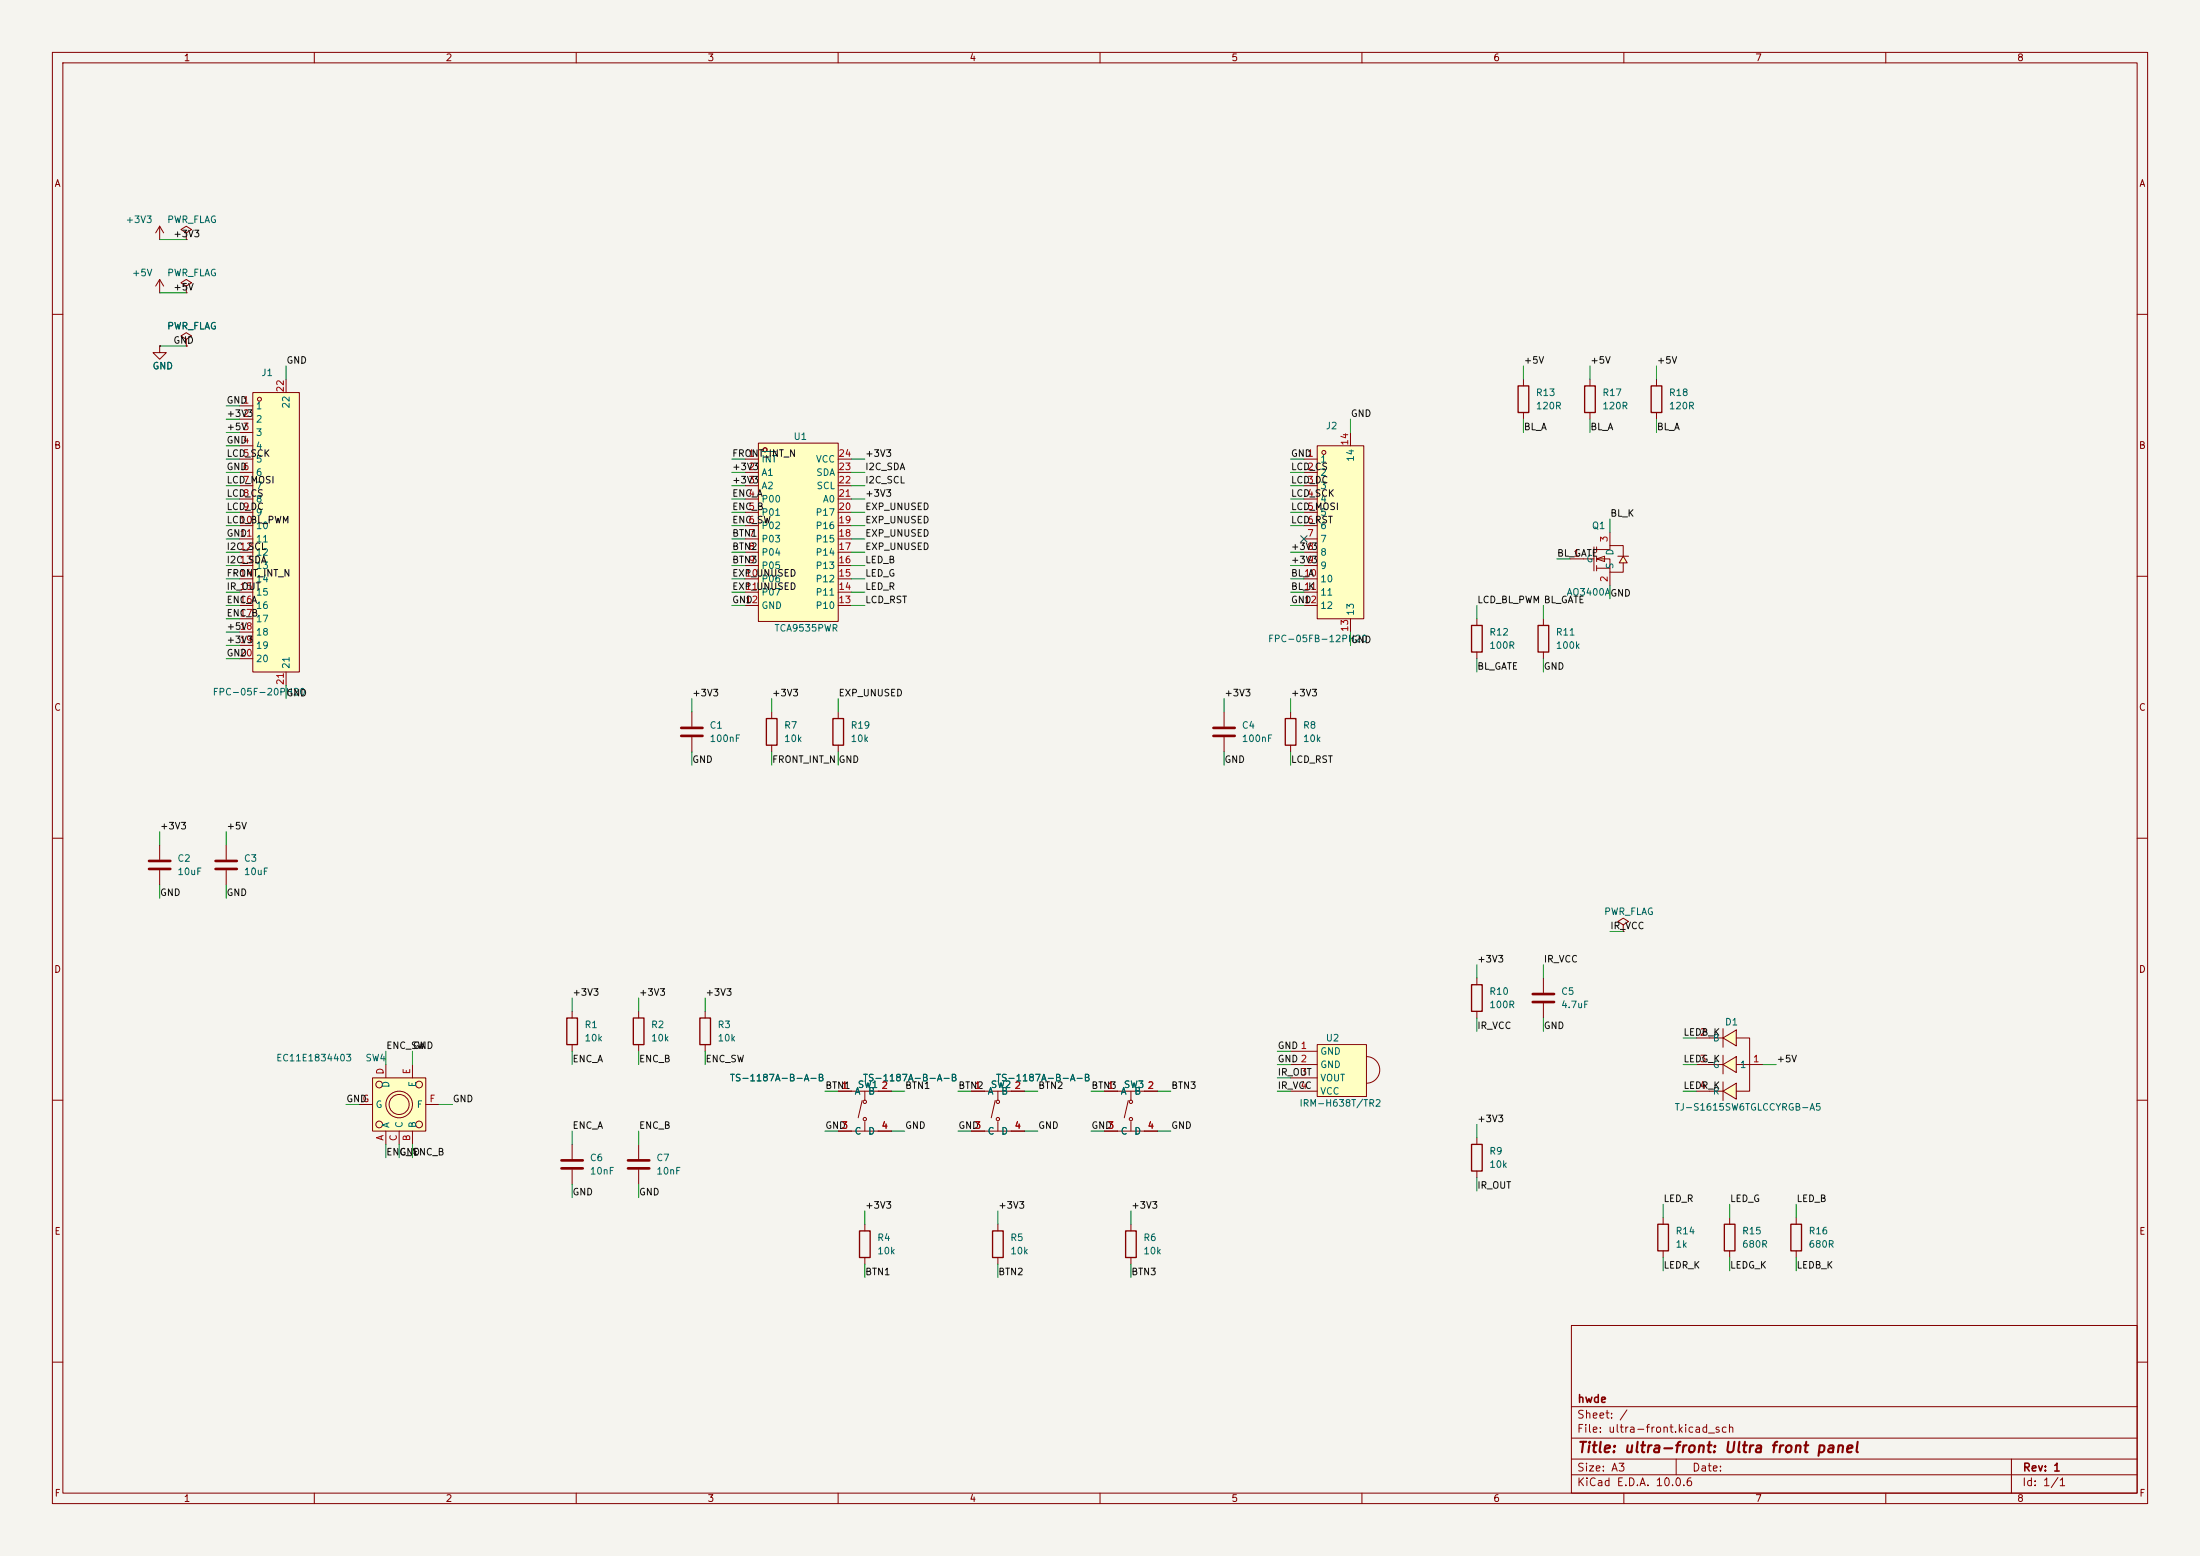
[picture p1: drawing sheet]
<svg xmlns="http://www.w3.org/2000/svg" width="420mm" height="297mm" viewBox="0 0 420 297" stroke-linecap="round" stroke-linejoin="round" font-family="sans-serif">
<path d="M0 0h420v297h-420z" fill="#f5f4ef" stroke="#f5f4ef" stroke-width=".19"/>
<g fill="none" stroke="#840000" stroke-width=".19">
<path d="M10 10h400v277h-400zM12 12h396v273h-396zM60 10v2M110 10v2M160 10v2M210 10v2M260 10v2M310 10v2M360 10v2M10 60h2M290.8 72.4v1.3M290.8 78.7v1.3"/>
<path d="M303.5 72.4v1.3M303.5 78.7v1.3M408 60h2M10 110h2M281.9 118.1v1.3M294.6 118.1v1.3M408 110h2M233.7 135.9v2.8M246.4 135.9v1.3M281.9 124.5v1.2M294.6 124.5v1.2M10 160h2"/>
<path d="M233.7 140.7v2.8M246.4 142.2v1.3M408 160h2M309.9 176.5l1-.6-1-.6-1 .6 1 .6v1.3M309.9 177.8h.1M281.9 186.7v1.3M281.9 193v1.3M294.6 186.7v2.8M294.6 191.5v2.8M10 210h2M185.4 208.3h10.2M185.4 215.9h10.2"/>
<path d="M190 210.1l-.8 3.3M190.5 208.3v1.8M190.5 214.1v1.8M210.8 208.3h10.2M210.8 215.9h10.2M215.4 210.1l-.8 3.3M215.9 208.3v1.8M215.9 214.1v1.8M408 210h2M165.1 233.7v1.2M190.5 233.7v1.2M215.9 233.7v1.2"/>
<path d="M165.1 240v1.3M190.5 240v1.3M215.9 240v1.3M300 253h108v32h-108zM10 260h2M300 278.5h108M300 274.5h108M300 268.5h108M320 278.5v3M384 278.5v6.5M408 260h2M60 285v2"/>
<path d="M110 285v2M160 285v2M210 285v2M260 285v2M300 281.5h108M310 285v2M360 285v2"/>
<circle cx="190.5" cy="210.3" r=".32"/>
<circle cx="190.5" cy="213.6" r=".32"/>
<circle cx="215.9" cy="210.3" r=".32"/>
<circle cx="215.9" cy="213.6" r=".32"/>
</g>
<path d="M289.8 73.7h2v5h-2zM302.5 73.7h2v5h-2zM280.9 119.4h2.1v5.1h-2.1zM293.6 119.4h2.1v5.1h-2.1zM245.4 137.2h2v5h-2zM280.9 188h2.1v5h-2.1zM164.1 234.9h2v5.1h-2zM189.5 234.9h2v5.1h-2zM214.9 234.9h2v5.1h-2z" fill="none" stroke="#840000" stroke-width=".25"/>
<path d="M231.6 138.9h4.1M231.6 140.5h4.1M292.6 189.7h4.1M292.6 191.3h4.1" fill="none" stroke="#840000" stroke-width=".51"/>
<g fill="#ffffc2">
<path d="M304.8 106.7l1.5-.5v1z"/>
<path d="M309.9 106.2l.7 1.2h-1.5z"/>
</g>
<g fill="none" stroke="#840000" stroke-width=".19">
<path d="M316.2 72.4v1.3M316.2 78.7v1.3M299.7 106.7h4.6M304.3 104.4v4.6M304.8 104.9h2.5v-.8h2.6v2.1M304.8 106.7l1.5-.5v1zM304.8 106.7h2.5v2.5h2.6v-1.8M304.8 104.4v1M304.8 106.2v1M304.8 108v1M304.8 108.5h2.5M307.3 101.6v2.5"/>
<path d="M307.3 109.2v2.6M308.9 106.2h2M309.9 106.2l.7 1.2h-1.5z"/>
</g>
<path d="M315.2 73.7h2v5h-2z" fill="none" stroke="#840000" stroke-width=".25"/>
<path d="M251.5 85.1h8.8v33h-8.8z" fill="#ffffc2"/>
<g fill="none" stroke="#840000" stroke-width=".19">
<path d="M248.9 87.6h2.6M248.9 90.2h2.6M248.9 92.7h2.6M248.9 95.3h2.6M248.9 97.8h2.6M251.5 85.1h8.8v33h-8.8zM257.8 82.6v2.5M248.9 100.3h2.6M248.9 102.9h2.6M248.9 105.4h2.6M248.9 108h2.6M248.9 110.5h2.6"/>
<path d="M248.9 113h2.6M248.9 115.6h2.6M257.8 118.1v2.6"/>
<circle cx="252.7" cy="86.4" r=".38"/>
</g>
<path d="M144.8 84.6h15.2v34h-15.2z" fill="#ffffc2"/>
<g fill="none" stroke="#840000" stroke-width=".19">
<path d="M142.2 87.6h2.6M142.2 90.2h2.6M142.2 92.7h2.6M142.2 95.3h2.6M142.2 97.8h2.6M144.8 84.6h15.2v34h-15.2zM160 87.6h2.6M160 90.2h2.6M160 92.7h2.6M160 95.3h2.6M160 97.8h2.6M142.2 100.3h2.6"/>
<path d="M142.2 102.9h2.6M142.2 105.4h2.6M142.2 108h2.6M142.2 110.5h2.6M142.2 113h2.6M142.2 115.6h2.6M160 100.3h2.6M160 102.9h2.6M160 105.4h2.6M160 108h2.6M160 110.5h2.6M160 113h2.6"/>
<path d="M160 115.6h2.6M109.2 193v1.3M109.2 199.4v1.3M121.9 193v1.3M121.9 199.4v1.3M134.6 193v1.3M134.6 199.4v1.3M109.2 218.4v2.8M121.9 218.4v2.8M109.2 223.3v2.8M121.9 223.3v2.8"/>
<circle cx="146.1" cy="85.8" r=".38"/>
</g>
<path d="M145.5 86.2h2.7" fill="none" stroke="#006464" stroke-width=".19"/>
<path d="M108.2 194.3h2v5.1h-2zM120.9 194.3h2v5.1h-2zM133.6 194.3h2v5.1h-2z" fill="none" stroke="#840000" stroke-width=".25"/>
<path d="M107.2 221.5h4.1M107.2 223h4.1M119.9 221.5h4.1M119.9 223h4.1" fill="none" stroke="#840000" stroke-width=".51"/>
<path d="M71.1 205.7h10.2v10.2h-10.2z" fill="#ffffc2"/>
<g fill="none" stroke="#840000" stroke-width=".19">
<path d="M68.6 210.8h2.5M71.1 205.7h10.2v10.2h-10.2zM73.7 203.2v2.5M73.7 215.9v2.5M76.2 215.9v2.5M78.7 203.2v2.5M78.7 215.9v2.5M81.3 210.8h2.5"/>
<circle cx="72.4" cy="214.6" r=".64"/>
<circle cx="72.4" cy="207" r=".64"/>
<circle cx="76.2" cy="210.8" r="2.54"/>
<circle cx="76.2" cy="210.8" r="1.91"/>
<circle cx="80" cy="214.6" r=".64"/>
<circle cx="80" cy="207" r=".64"/>
</g>
<path d="M48.3 74.9h8.8v53.4h-8.8z" fill="#ffffc2"/>
<g fill="none" stroke="#840000" stroke-width=".19">
<path d="M45.7 77.5h2.6M48.3 74.9h8.8v53.4h-8.8zM54.6 72.4v2.5M45.7 80h2.6M45.7 82.6h2.6M45.7 85.1h2.6M45.7 87.6h2.6M45.7 90.2h2.6M45.7 92.7h2.6M45.7 95.3h2.6M45.7 97.8h2.6M45.7 100.3h2.6"/>
<path d="M45.7 102.9h2.6M45.7 105.4h2.6M45.7 108h2.6M45.7 110.5h2.6M45.7 113h2.6M45.7 115.6h2.6M45.7 118.1h2.6M45.7 120.7h2.6M45.7 123.2h2.6M45.7 125.7h2.6M54.6 128.3v2.5M132.1 135.9v2.8"/>
<path d="M132.1 140.7v2.8M160 208.3h10.2M160 215.9h10.2M164.6 210.1l-.8 3.3M165.1 208.3v1.8M165.1 214.1v1.8"/>
<circle cx="49.5" cy="76.2" r=".38"/>
<circle cx="165.1" cy="210.3" r=".32"/>
<circle cx="165.1" cy="213.6" r=".32"/>
</g>
<path d="M130 138.9h4.1M130 140.5h4.1" fill="none" stroke="#840000" stroke-width=".51"/>
<path d="M251.5 199.4h9.4v9.9h-9.4z" fill="#ffffc2"/>
<g fill="none" stroke="#840000" stroke-width=".19">
<path d="M30.5 55.9h.1M30.5 45.7h.1M30.5 43.2v2.5M30.5 53.3v2.6M30.5 53.3l-.8 1.3M30.5 53.3l.7 1.3M30.5 43.2l-.8 1.3M30.5 43.2l.7 1.3M35.6 54.6l1-.6-1-.7-1.1 .7 1.1 .6v1.3M35.6 55.9h.1M35.6 44.5l1-.7-1-.6-1.1 .6 1.1 .7v1.2M35.6 45.7h.1"/>
<path d="M30.5 66v1.3h1.2l-1.2 1.3-1.3-1.3h1.3M30.5 66h.1M35.6 64.8l1-.7-1-.6-1.1 .6 1.1 .7v1.2M35.6 66h.1M147.3 135.9v1.3M147.3 142.2v1.3M30.5 161.3v2.8M30.5 166.1v2.8M43.2 161.3v2.8M43.2 166.1v2.8M251.5 199.4h9.4v9.9h-9.4zM246.4 200.7h5.1"/>
<path d="M246.4 203.2h5.1M246.4 205.7h5.1M246.4 208.3h5.1M260.9 201.7a2.54 2.54 0 0 1 2.5 2.5 2.54 2.54 0 0 1-2.5 2.6M317.5 232.4v1.3M317.5 238.8v1.2M330.2 232.4v1.3M330.2 238.8v1.2M342.9 232.4v1.3M342.9 238.8v1.2"/>
</g>
<path d="M28.4 164.3h4.1M28.4 165.9h4.1M41.1 164.3h4.1M41.1 165.9h4.1" fill="none" stroke="#840000" stroke-width=".51"/>
<path d="M146.3 137.2h2v5h-2zM316.5 233.7h2v5.1h-2zM329.2 233.7h2v5.1h-2zM341.9 233.7h2v5.1h-2z" fill="none" stroke="#840000" stroke-width=".25"/>
<g fill="#ffffc2">
<path d="M328.9 198.1l2.6-1.5v3z"/>
<path d="M328.9 203.2l2.6-1.5v3z"/>
<path d="M328.9 208.3l2.6-1.5v3z"/>
</g>
<g fill="none" stroke="#840000" stroke-width=".19">
<path d="M30.5 66h.1M35.6 66h.1M160 135.9v1.3M160 142.2v1.3M323.8 198.1h5.1M328.9 198.1l2.6-1.5v3zM328.9 196.3v3.6M331.5 198.1h2.5v10.2h-2.5M160 208.3h2.6M160 215.9h2.6M167.6 208.3h2.6M167.6 215.9h2.6"/>
<path d="M185.4 208.3h2.6M185.4 215.9h2.6M193 208.3h2.6M193 215.9h2.6M210.8 208.3h2.6M210.8 215.9h2.6M218.4 208.3h2.6M218.4 215.9h2.6M281.9 217.2v1.2M323.8 203.2h5.1M323.8 208.3h5.1M328.9 203.2l2.6-1.5v3z"/>
<path d="M328.9 208.3l2.6-1.5v3zM328.9 201.4v3.6M328.9 206.5v3.6M331.5 203.2h5M281.9 223.5v1.3"/>
</g>
<path d="M159 137.2h2v5h-2zM280.9 218.4h2.1v5.1h-2.1z" fill="none" stroke="#840000" stroke-width=".25"/>
<g fill="none" stroke="#009600" stroke-width=".19">
<path d="M30.5 45.7h5.1M30.5 55.9h5.1M30.5 66h5.1M43.2 77.5h2.5M54.6 69.9v2.5M290.8 69.9v2.5M303.5 69.9v2.5M316.2 69.9v2.5M43.2 85.1h2.5M43.2 87.6h2.5M43.2 90.2h2.5M43.2 92.7h2.5"/>
<path d="M43.2 97.8h2.5M43.2 95.3h2.5M43.2 80h2.5M43.2 82.6h2.5M139.7 87.6h2.5M139.7 90.2h2.5M139.7 92.7h2.5M139.7 97.8h2.5M139.7 95.3h2.5M162.6 87.6h2.5M162.6 90.2h2.5M162.6 92.7h2.5"/>
<path d="M162.6 97.8h2.5M162.6 95.3h2.5M246.4 87.6h2.5M246.4 90.2h2.5M246.4 92.7h2.5M246.4 97.8h2.5M246.4 95.3h2.5M257.8 80v2.6M290.8 80v2.6M303.5 80v2.6M307.3 99.1v2.5M316.2 80v2.6"/>
<path d="M43.2 108h2.5M43.2 113h2.5M43.2 110.5h2.5M43.2 105.4h2.5M43.2 100.3h2.5M43.2 102.9h2.5M43.2 115.6h2.5M43.2 118.1h2.5M139.7 108h2.5M139.7 113h2.5M139.7 110.5h2.5M139.7 105.4h2.5"/>
<path d="M139.7 100.3h2.5M139.7 102.9h2.5M139.7 115.6h2.5M162.6 108h2.5M162.6 113h2.5M162.6 110.5h2.5M162.6 105.4h2.5M162.6 100.3h2.5M162.6 102.9h2.5M162.6 115.6h2.5M246.4 108h2.5M246.4 113h2.5"/>
<path d="M246.4 110.5h2.5M246.4 105.4h2.5M246.4 100.3h2.5M246.4 115.6h2.5M281.9 115.6v2.5M294.6 115.6v2.5M297.2 106.7h2.5M307.3 111.8v2.5M43.2 120.7h2.5M43.2 123.2h2.5M43.2 125.7h2.5M54.6 130.8v2.6"/>
<path d="M132.1 133.4v2.5M147.3 133.4v2.5M160 133.4v2.5M233.7 133.4v2.5M246.4 133.4v2.5M257.8 120.7v2.5M281.9 125.7v2.6M294.6 125.7v2.6M30.5 158.8v2.5M43.2 158.8v2.5M132.1 143.5v2.6M147.3 143.5v2.6"/>
<path d="M160 143.5v2.6M233.7 143.5v2.6M246.4 143.5v2.6M30.5 168.9v2.6M43.2 168.9v2.6M307.3 177.8h2.6M109.2 190.5v2.5M121.9 190.5v2.5M134.6 190.5v2.5M281.9 184.2v2.5M281.9 194.3v2.6M294.6 184.2v2.5"/>
<path d="M294.6 194.3v2.6M321.3 198.1h2.5M66 210.8h2.6M73.7 200.7v2.5M73.7 218.4v2.6M76.2 218.4v2.6M78.7 200.7v2.5M78.7 218.4v2.6M83.8 210.8h2.6M109.2 200.7v2.5M109.2 215.9v2.5M121.9 200.7v2.5"/>
<path d="M121.9 215.9v2.5M134.6 200.7v2.5M157.5 208.3h2.5M157.5 215.9h2.5M170.2 208.3h2.5M170.2 215.9h2.5M182.9 208.3h2.5M182.9 215.9h2.5M195.6 208.3h2.5M195.6 215.9h2.5M208.3 208.3h2.5M208.3 215.9h2.5"/>
<path d="M221 208.3h2.5M221 215.9h2.5M243.8 208.3h2.6M243.8 203.2h2.6M243.8 200.7h2.6M243.8 205.7h2.6M281.9 214.6v2.6M321.3 208.3h2.5M321.3 203.2h2.5M336.5 203.2h2.6M109.2 226.1v2.5M121.9 226.1v2.5"/>
<path d="M165.1 231.1v2.6M190.5 231.1v2.6M215.9 231.1v2.6M281.9 224.8v2.5M317.5 229.9v2.5M330.2 229.9v2.5M342.9 229.9v2.5M165.1 241.3v2.5M190.5 241.3v2.5M215.9 241.3v2.5M317.5 240v2.6M330.2 240v2.6"/>
<path d="M342.9 240v2.6"/>
</g>
<path d="M248.3 102.3l1.2 1.2M249.5 102.3l-1.2 1.2" fill="none" stroke="#000084" stroke-width=".19"/>
<text font-size="2" fill="#840000" x="301" y="277.8">Title: ultra-front: Ultra front panel</text>
<g font-size="1.5" fill="#840000">
<text x="301" y="268.1">hwde</text>
<text x="300.9" y="273.8">File: ultra-front.kicad_sch</text>
<text x="300.9" y="271.1">Sheet: /</text>
<text x="300.9" y="281.2">Size: A3</text>
<text x="322.9" y="281.2">Date:</text>
<text x="386" y="281.2">Rev: 1</text>
<text x="300.9" y="284">KiCad E.D.A. 10.0.6</text>
<text x="385.9" y="284">Id: 1/1</text>
</g>
<g font-size="1.3" fill="#840000">
<text x="35" y="12">1</text>
<text x="85" y="12">2</text>
<text x="135" y="12">3</text>
<text x="185" y="12">4</text>
<text x="235" y="12">5</text>
<text x="285" y="12">6</text>
<text x="335" y="12">7</text>
<text x="385" y="12">8</text>
<text x="10.3" y="36">A</text>
<text x="408.3" y="36">A</text>
<text x="10.2" y="86">B</text>
<text x="408.2" y="86">B</text>
<text x="10.2" y="136">C</text>
<text x="408.2" y="136">C</text>
<text x="10.2" y="186">D</text>
<text x="408.2" y="186">D</text>
<text x="10.3" y="236">E</text>
<text x="408.3" y="236">E</text>
<text x="10.3" y="286">F</text>
<text x="35" y="287">1</text>
<text x="85" y="287">2</text>
<text x="135" y="287">3</text>
<text x="185" y="287">4</text>
<text x="235" y="287">5</text>
<text x="285" y="287">6</text>
<text x="335" y="287">7</text>
<text x="385" y="287">8</text>
<text x="408.3" y="286">F</text>
</g>
<g font-size="1.3" fill="#006464">
<text x="23.9" y="42.9">+3V3</text>
<text x="31.8" y="42.9">PWR_FLAG</text>
<text x="25.1" y="53">+5V</text>
<text x="31.8" y="53">PWR_FLAG</text>
<text x="31.8" y="63.2">PWR_FLAG</text>
<text x="29" y="70.8">GND</text>
<text x="49.8" y="72.1">J1</text>
<text x="293.1" y="75.9">R13</text>
<text x="305.8" y="75.9">R17</text>
<text x="318.5" y="75.9">R18</text>
<text x="48.7" y="78.4">1</text>
<text x="48.7" y="81">2</text>
<text x="48.7" y="83.5">3</text>
<text x="55.6" y="78.1" transform="rotate(-90 55.6 78.1)">22</text>
<text x="253" y="82.2">J2</text>
<text x="293.1" y="78.4">120R</text>
<text x="305.8" y="78.4">120R</text>
<text x="318.5" y="78.4">120R</text>
<text x="48.7" y="86.1">4</text>
<text x="48.7" y="88.6">5</text>
<text x="145.3" y="88.6">INT</text>
<text x="151.4" y="84.3">U1</text>
<text x="155.7" y="88.6">VCC</text>
<text x="251.9" y="88.6">1</text>
<text x="258.8" y="88.2" transform="rotate(-90 258.8 88.2)">14</text>
<text x="48.7" y="91.1">6</text>
<text x="48.7" y="93.7">7</text>
<text x="145.3" y="91.1">A1</text>
<text x="145.3" y="93.7">A2</text>
<text x="155.7" y="91.1">SDA</text>
<text x="155.8" y="93.7">SCL</text>
<text x="251.9" y="91.1">2</text>
<text x="251.9" y="93.7">3</text>
<text x="48.7" y="96.2">8</text>
<text x="48.7" y="98.8">9</text>
<text x="48.7" y="101.3">10</text>
<text x="145.3" y="96.2">P00</text>
<text x="145.3" y="98.8">P01</text>
<text x="145.3" y="101.3">P02</text>
<text x="155.6" y="101.3">P16</text>
<text x="155.6" y="98.8">P17</text>
<text x="157" y="96.2">A0</text>
<text x="251.9" y="96.2">4</text>
<text x="251.9" y="98.8">5</text>
<text x="251.9" y="101.3">6</text>
<text x="303.8" y="101.3">Q1</text>
<text x="48.7" y="103.8">11</text>
<text x="48.7" y="106.4">12</text>
<text x="145.3" y="103.8">P03</text>
<text x="145.3" y="106.4">P04</text>
<text x="155.6" y="106.4">P14</text>
<text x="155.6" y="103.8">P15</text>
<text x="251.9" y="103.8">7</text>
<text x="251.9" y="106.4">8</text>
<text x="302.7" y="107.6">G</text>
<text x="308.3" y="106.1" transform="rotate(-90 308.3 106.1)">D</text>
<text x="48.7" y="108.9">13</text>
<text x="48.7" y="111.5">14</text>
<text x="48.7" y="114">15</text>
<text x="145.3" y="108.9">P05</text>
<text x="145.3" y="111.5">P06</text>
<text x="145.3" y="114">P07</text>
<text x="155.6" y="114">P11</text>
<text x="155.6" y="111.5">P12</text>
<text x="155.6" y="108.9">P13</text>
<text x="251.9" y="108.9">9</text>
<text x="251.9" y="111.5">10</text>
<text x="251.9" y="114">11</text>
<text x="299" y="114">AO3400AGND</text>
<text x="308.3" y="108.7" transform="rotate(-90 308.3 108.7)">S</text>
<text x="48.7" y="116.5">16</text>
<text x="48.7" y="119.1">17</text>
<text x="145.3" y="116.5">GND</text>
<text x="155.6" y="116.5">P10</text>
<text x="251.9" y="116.5">12</text>
<text x="258.8" y="117.6" transform="rotate(-90 258.8 117.6)">13</text>
<text x="48.7" y="121.6">18</text>
<text x="48.7" y="124.2">19</text>
<text x="147.7" y="120.9">TCA9535PWR</text>
<text x="242" y="122.9">FPC-05FB-12PH20</text>
<text x="284.2" y="121.6">R12</text>
<text x="284.2" y="124.2">100R</text>
<text x="296.9" y="121.6">R11</text>
<text x="296.9" y="124.2">100k</text>
<text x="48.7" y="126.7">20</text>
<text x="55.6" y="127.8" transform="rotate(-90 55.6 127.8)">21</text>
<text x="40.5" y="133">FPC-05F-20PH20</text>
<text x="135.4" y="139.4">C1</text>
<text x="135.4" y="141.9">100nF</text>
<text x="149.6" y="139.4">R7</text>
<text x="149.6" y="141.9">10k</text>
<text x="162.3" y="139.4">R19</text>
<text x="162.3" y="141.9">10k</text>
<text x="237" y="139.4">C4</text>
<text x="237" y="141.9">100nF</text>
<text x="248.7" y="139.4">R8</text>
<text x="248.7" y="141.9">10k</text>
<text x="33.8" y="164.8">C2</text>
<text x="33.8" y="167.3">10uF</text>
<text x="46.5" y="164.8">C3</text>
<text x="46.5" y="167.3">10uF</text>
<text x="306.1" y="175">PWR_FLAG</text>
<text x="284.2" y="190.2">R10</text>
<text x="297.9" y="190.2">C5</text>
<text x="111.5" y="196.5">R1</text>
<text x="124.2" y="196.5">R2</text>
<text x="136.9" y="196.5">R3</text>
<text x="284.2" y="192.7">100R</text>
<text x="297.9" y="192.7">4.7uF</text>
<text x="329.2" y="196">D1</text>
<text x="52.6" y="202.9">EC11E1834403</text>
<text x="69.7" y="202.9">SW4</text>
<text x="111.5" y="199.1">10k</text>
<text x="124.2" y="199.1">10k</text>
<text x="136.9" y="199.1">10k</text>
<text x="251.9" y="201.6">GND</text>
<text x="253" y="199.1">U2</text>
<text x="326.9" y="199.1">B</text>
<text x="74.6" y="207.7" transform="rotate(-90 74.6 207.7)">D</text>
<text x="79.7" y="207.6" transform="rotate(-90 79.7 207.6)">E</text>
<text x="139.2" y="206.7">TS-1187A-B-A-B</text>
<text x="163" y="209.2">A</text>
<text x="163.6" y="208">SW1</text>
<text x="164.6" y="206.7">TS-1187A-B-A-B</text>
<text x="165.6" y="209.2">B</text>
<text x="188.4" y="209.2">A</text>
<text x="189" y="208">SW2</text>
<text x="190" y="206.7">TS-1187A-B-A-B</text>
<text x="191" y="209.2">B</text>
<text x="213.8" y="209.2">A</text>
<text x="214.4" y="208">SW3</text>
<text x="216.4" y="209.2">B</text>
<text x="251.9" y="204.2">GND</text>
<text x="251.9" y="206.7">VOUT</text>
<text x="251.9" y="209.2">VCC</text>
<text x="326.9" y="204.2">G</text>
<text x="326.9" y="209.2">R</text>
<text x="332.1" y="204.2">1</text>
<text x="71.6" y="211.8">G</text>
<text x="74.6" y="215.4" transform="rotate(-90 74.6 215.4)">A</text>
<text x="77.2" y="215.4" transform="rotate(-90 77.2 215.4)">C</text>
<text x="79.5" y="211.8">F</text>
<text x="79.7" y="215.4" transform="rotate(-90 79.7 215.4)">B</text>
<text x="248" y="211.5">IRM-H638T/TR2</text>
<text x="319.6" y="212.3">TJ-S1615SW6TGLCCYRGB-A5</text>
<text x="112.5" y="221.9">C6</text>
<text x="125.2" y="221.9">C7</text>
<text x="163" y="216.9">C</text>
<text x="165.6" y="216.9">D</text>
<text x="188.4" y="216.9">C</text>
<text x="191" y="216.9">D</text>
<text x="213.8" y="216.9">C</text>
<text x="216.4" y="216.9">D</text>
<text x="284.2" y="220.7">R9</text>
<text x="112.5" y="224.5">10nF</text>
<text x="125.2" y="224.5">10nF</text>
<text x="284.2" y="223.2">10k</text>
<text x="167.4" y="237.2">R4</text>
<text x="167.4" y="239.7">10k</text>
<text x="192.8" y="237.2">R5</text>
<text x="192.8" y="239.7">10k</text>
<text x="218.2" y="237.2">R6</text>
<text x="218.2" y="239.7">10k</text>
<text x="319.8" y="235.9">R14</text>
<text x="319.8" y="238.5">1k</text>
<text x="332.5" y="235.9">R15</text>
<text x="332.5" y="238.5">680R</text>
<text x="345.2" y="235.9">R16</text>
<text x="345.2" y="238.5">680R</text>
</g>
<g font-size="1.3" fill="#0f0f0f">
<text x="33" y="45.6">+3V3</text>
<text x="33" y="55.8">+5V</text>
<text x="33" y="65.9">GND</text>
<text x="54.6" y="69.7">GND</text>
<text x="290.8" y="69.7">+5V</text>
<text x="303.5" y="69.7">+5V</text>
<text x="316.2" y="69.7">+5V</text>
<text x="43.2" y="77.3">GND</text>
<text x="43.2" y="79.9">+3V3</text>
<text x="43.2" y="82.4">+5V</text>
<text x="257.8" y="79.9">GND</text>
<text x="290.8" y="82.4">BL_A</text>
<text x="303.5" y="82.4">BL_A</text>
<text x="316.2" y="82.4">BL_A</text>
<text x="43.2" y="87.5">LCD_SCK</text>
<text x="43.2" y="85">GND</text>
<text x="139.7" y="87.5">FRONT_INT_N</text>
<text x="165.1" y="87.5">+3V3</text>
<text x="246.4" y="87.5">GND</text>
<text x="43.2" y="95.1">LCD_CS</text>
<text x="43.2" y="90">GND</text>
<text x="43.2" y="92.6">LCD_MOSI</text>
<text x="139.7" y="95.1">ENC_A</text>
<text x="139.7" y="92.6">+3V3</text>
<text x="139.7" y="90">+3V3</text>
<text x="165.1" y="95.1">+3V3</text>
<text x="165.1" y="90">I2C_SDA</text>
<text x="165.1" y="92.6">I2C_SCL</text>
<text x="246.4" y="95.1">LCD_SCK</text>
<text x="246.4" y="92.6">LCD_DC</text>
<text x="246.4" y="90">LCD_CS</text>
<text x="43.2" y="100.2">LCD_BL_PWM</text>
<text x="43.2" y="97.7">LCD_DC</text>
<text x="139.7" y="97.7">ENC_B</text>
<text x="139.7" y="100.2">ENC_SW</text>
<text x="165.1" y="100.2">EXP_UNUSED</text>
<text x="165.1" y="97.7">EXP_UNUSED</text>
<text x="246.4" y="97.7">LCD_MOSI</text>
<text x="246.4" y="100.2">LCD_RST</text>
<text x="307.3" y="98.9">BL_K</text>
<text x="43.2" y="102.7">GND</text>
<text x="43.2" y="105.3">I2C_SCL</text>
<text x="43.2" y="107.8">I2C_SDA</text>
<text x="139.7" y="107.8">BTN3</text>
<text x="139.7" y="105.3">BTN2</text>
<text x="139.7" y="102.7">BTN1</text>
<text x="165.1" y="102.7">EXP_UNUSED</text>
<text x="165.1" y="105.3">EXP_UNUSED</text>
<text x="165.1" y="107.8">LED_B</text>
<text x="246.4" y="105.3">+3V3</text>
<text x="246.4" y="107.8">+3V3</text>
<text x="297.2" y="106.6">BL_GATE</text>
<text x="43.2" y="112.9">IR_OUT</text>
<text x="43.2" y="110.4">FRONT_INT_N</text>
<text x="139.7" y="112.9">EXP_UNUSED</text>
<text x="139.7" y="110.4">EXP_UNUSED</text>
<text x="165.1" y="112.9">LED_R</text>
<text x="165.1" y="110.4">LED_G</text>
<text x="246.4" y="112.9">BL_K</text>
<text x="246.4" y="110.4">BL_A</text>
<text x="43.2" y="118">ENC_B</text>
<text x="43.2" y="115.4">ENC_A</text>
<text x="139.7" y="115.4">GND</text>
<text x="165.1" y="115.4">LCD_RST</text>
<text x="246.4" y="115.4">GND</text>
<text x="281.9" y="115.4">LCD_BL_PWM BL_GATE</text>
<text x="43.2" y="120.5">+5V</text>
<text x="43.2" y="123.1">+3V3</text>
<text x="43.2" y="125.6">GND</text>
<text x="257.8" y="123.1">GND</text>
<text x="281.9" y="128.1">BL_GATE</text>
<text x="294.6" y="128.1">GND</text>
<text x="54.6" y="133.2">GND</text>
<text x="132.1" y="133.2">+3V3</text>
<text x="147.3" y="133.2">+3V3</text>
<text x="160" y="133.2">EXP_UNUSED</text>
<text x="233.7" y="133.2">+3V3</text>
<text x="246.4" y="133.2">+3V3</text>
<text x="132.1" y="145.9">GND</text>
<text x="147.3" y="145.9">FRONT_INT_N GND</text>
<text x="233.7" y="145.9">GND</text>
<text x="246.4" y="145.9">LCD_RST</text>
<text x="30.5" y="158.6">+3V3</text>
<text x="43.2" y="158.6">+5V</text>
<text x="30.5" y="171.3">GND</text>
<text x="43.2" y="171.3">GND</text>
<text x="307.3" y="177.7">IR_VCC</text>
<text x="281.9" y="184">+3V3</text>
<text x="294.6" y="184">IR_VCC</text>
<text x="109.2" y="190.4">+3V3</text>
<text x="121.9" y="190.4">+3V3</text>
<text x="134.6" y="190.4">+3V3</text>
<text x="281.9" y="196.7">IR_VCC</text>
<text x="294.6" y="196.7">GND</text>
<text x="321.3" y="198">LEDB_K</text>
<text x="73.6" y="200.5">ENC_SW</text>
<text x="78.7" y="200.5">GND</text>
<text x="109.2" y="203.1">ENC_A</text>
<text x="121.9" y="203.1">ENC_B</text>
<text x="134.6" y="203.1">ENC_SW</text>
<text x="243.8" y="200.5">GND 1</text>
<text x="243.8" y="203.1">GND 2</text>
<text x="321.3" y="203.1">LEDG_K</text>
<text x="339.1" y="203.1">+5V</text>
<text x="157.5" y="208.2">BTN1</text>
<text x="172.7" y="208.2">BTN1</text>
<text x="182.9" y="208.2">BTN2</text>
<text x="198.1" y="208.2">BTN2</text>
<text x="208.3" y="208.2">BTN3</text>
<text x="223.5" y="208.2">BTN3</text>
<text x="243.8" y="205.6">IR_OUT</text>
<text x="243.8" y="208.2">IR_VCC</text>
<text x="321.3" y="208.2">LEDR_K</text>
<text x="66" y="210.7">GND</text>
<text x="86.3" y="210.7">GND</text>
<text x="109.2" y="215.8">ENC_A</text>
<text x="121.9" y="215.8">ENC_B</text>
<text x="157.5" y="215.8">GND</text>
<text x="172.7" y="215.8">GND</text>
<text x="182.9" y="215.8">GND</text>
<text x="198.1" y="215.8">GND</text>
<text x="208.3" y="215.8">GND</text>
<text x="223.5" y="215.8">GND</text>
<text x="281.9" y="214.5">+3V3</text>
<text x="73.6" y="220.9">ENC_A</text>
<text x="76.2" y="220.9">GND</text>
<text x="78.7" y="220.9">ENC_B</text>
<text x="281.9" y="227.2">IR_OUT</text>
<text x="109.2" y="228.5">GND</text>
<text x="121.9" y="228.5">GND</text>
<text x="165.1" y="231">+3V3</text>
<text x="190.5" y="231">+3V3</text>
<text x="215.9" y="231">+3V3</text>
<text x="317.5" y="229.7">LED_R</text>
<text x="330.2" y="229.7">LED_G</text>
<text x="342.9" y="229.7">LED_B</text>
<text x="165.1" y="243.7">BTN1</text>
<text x="190.5" y="243.7">BTN2</text>
<text x="215.9" y="243.7">BTN3</text>
<text x="317.5" y="242.4">LEDR_K</text>
<text x="330.2" y="242.4">LEDG_K</text>
<text x="342.9" y="242.4">LEDB_K</text>
</g>
<g font-size="1.3" fill="#a90000">
<text x="46.3" y="77.3">1</text>
<text x="54.5" y="75" transform="rotate(-90 54.5 75)">22</text>
<text x="46.3" y="79.9">2</text>
<text x="46.3" y="82.4">3</text>
<text x="46.3" y="85">4</text>
<text x="46.3" y="87.5">5</text>
<text x="142.8" y="87.5">1</text>
<text x="160" y="87.5">24</text>
<text x="249.5" y="87.5">1</text>
<text x="257.7" y="85.2" transform="rotate(-90 257.7 85.2)">14</text>
<text x="46.3" y="90">6</text>
<text x="46.3" y="92.6">7</text>
<text x="46.3" y="95.1">8</text>
<text x="142.8" y="90">2</text>
<text x="142.8" y="92.6">3</text>
<text x="142.8" y="95.1">4</text>
<text x="160" y="95.1">21</text>
<text x="160" y="92.6">22</text>
<text x="160" y="90">23</text>
<text x="249.5" y="90">2</text>
<text x="249.5" y="92.6">3</text>
<text x="249.5" y="95.1">4</text>
<text x="45.7" y="100.2">10</text>
<text x="46.3" y="97.7">9</text>
<text x="142.8" y="97.7">5</text>
<text x="142.8" y="100.2">6</text>
<text x="160" y="100.2">19</text>
<text x="160" y="97.7">20</text>
<text x="249.5" y="97.7">5</text>
<text x="249.5" y="100.2">6</text>
<text x="45.7" y="102.7">11</text>
<text x="45.7" y="105.3">12</text>
<text x="45.7" y="107.8">13</text>
<text x="142.8" y="102.7">7</text>
<text x="142.8" y="105.3">8</text>
<text x="142.8" y="107.8">9</text>
<text x="160" y="107.8">16</text>
<text x="160" y="105.3">17</text>
<text x="160" y="102.7">18</text>
<text x="249.5" y="102.7">7</text>
<text x="249.5" y="105.3">8</text>
<text x="249.5" y="107.8">9</text>
<text x="300.3" y="106.5">1</text>
<text x="307.2" y="103.6" transform="rotate(-90 307.2 103.6)">3</text>
<text x="45.7" y="110.4">14</text>
<text x="45.7" y="112.9">15</text>
<text x="142.2" y="110.4">10</text>
<text x="142.2" y="112.9">11</text>
<text x="160" y="112.9">14</text>
<text x="160" y="110.4">15</text>
<text x="248.9" y="110.4">10</text>
<text x="248.9" y="112.9">11</text>
<text x="307.2" y="111.2" transform="rotate(-90 307.2 111.2)">2</text>
<text x="45.7" y="115.4">16</text>
<text x="45.7" y="118">17</text>
<text x="142.2" y="115.4">12</text>
<text x="160" y="115.4">13</text>
<text x="248.9" y="115.4">12</text>
<text x="45.7" y="120.5">18</text>
<text x="45.7" y="123.1">19</text>
<text x="45.7" y="125.6">20</text>
<text x="257.7" y="120.7" transform="rotate(-90 257.7 120.7)">13</text>
<text x="54.5" y="130.9" transform="rotate(-90 54.5 130.9)">21</text>
<text x="324.4" y="198">2</text>
<text x="324.4" y="203.1">3</text>
<text x="334.5" y="203.1">1</text>
<text x="73.5" y="205.2" transform="rotate(-90 73.5 205.2)">D</text>
<text x="78.6" y="205.2" transform="rotate(-90 78.6 205.2)">E</text>
<text x="160.6" y="208.1">1</text>
<text x="168.2" y="208.1">2</text>
<text x="186" y="208.1">1</text>
<text x="193.6" y="208.1">2</text>
<text x="211.4" y="208.1">1</text>
<text x="219" y="208.1">2</text>
<text x="248.2" y="205.6">3</text>
<text x="248.2" y="208.1">4</text>
<text x="324.4" y="208.1">4</text>
<text x="69.1" y="210.7">G</text>
<text x="81.9" y="210.7">F</text>
<text x="160.6" y="215.8">3</text>
<text x="168.2" y="215.8">4</text>
<text x="186" y="215.8">3</text>
<text x="193.6" y="215.8">4</text>
<text x="211.4" y="215.8">3</text>
<text x="219" y="215.8">4</text>
<text x="73.5" y="217.8" transform="rotate(-90 73.5 217.8)">A</text>
<text x="76.1" y="217.9" transform="rotate(-90 76.1 217.9)">C</text>
<text x="78.6" y="217.9" transform="rotate(-90 78.6 217.9)">B</text>
</g>
</svg>
